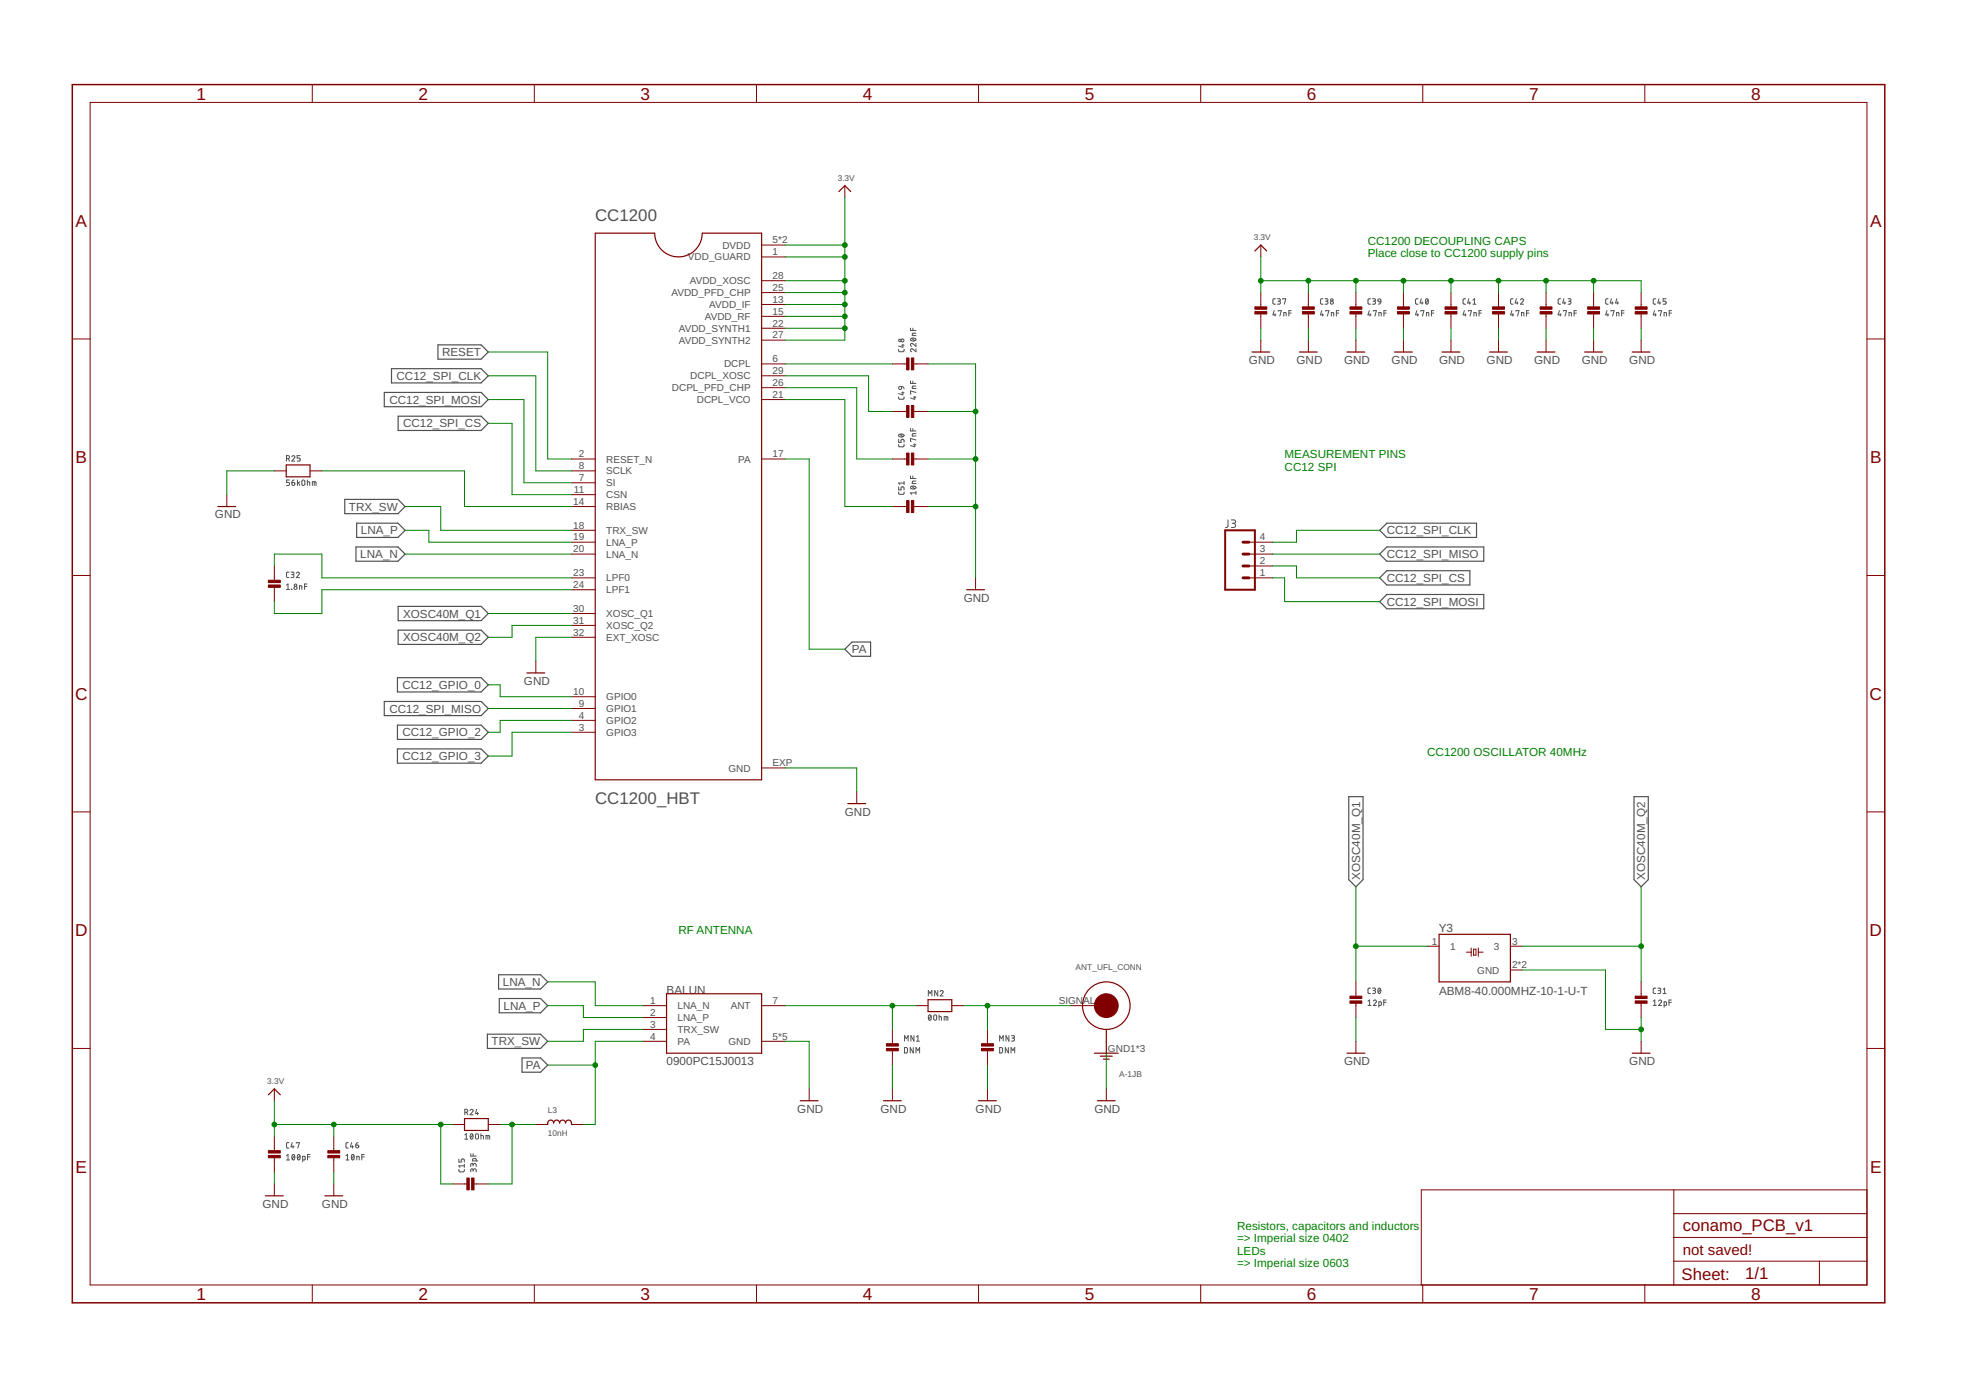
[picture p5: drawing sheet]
<svg xmlns="http://www.w3.org/2000/svg" width="420mm" height="297mm" viewBox="0 0 420 297" stroke-linecap="round" stroke-linejoin="round" font-family="sans-serif">
<g fill="none" stroke="#505050" stroke-width=".21">
<path d="M192 74.7l.1 .3 .2 .2 .8-.1 .1-.4M192.7 73.8h.5M193 73.6v.6l-1-.2M194.6 70.1v.5h1.1M194.6 72.4a.66 .66 0 0 1 1.1 .3 .64 .64 0 0 1-1.1-.2zM194.8 72.3l.7 .5M195.1 70.1v.5M195.7 74.5v.7l-.6-.6a.32 .32 0 0 0-.5 .1 .32 .32 0 0 0 .2 .5M195.7 73.4v.6l-.6-.5a.32 .32 0 0 0-.5 .1 .32 .32 0 0 0 .2 .4M195.7 71.2h-.5l-.2 .2v.3h.7M272.3 66.4l-.3 .9h.7M272.5 67v.5"/>
<path d="M272.6 63.8l-.4 .1-.2 .2 .1 .8 .5 .1M273 63.8l.5 .1 .1 .2-.1 .2-.4 .1M273.2 66.5v-.1h.6l-.3 1.1M273.3 64.4l.3 .1v.3l-.1 .2h-.5M274.2 64v-.2h.6l-.3 1.2M274.4 67.5v-.7l.4 .1 .1 .6M275.4 66.9h.5M275.9 66.4h-.5v1.1M282.5 66.4l-.3 .9h.7M282.7 67v.5M282.7 63.8l-.4 .1-.1 .2v.8l.5 .1M283.2 63.8l.5 .1 .1 .2-.1 .2-.4 .1"/>
<path d="M283.3 66.5v-.1h.7l-.3 1.1M283.5 64.4l.2 .1 .1 .3-.2 .2h-.4M284.5 67.5v-.7l.5 .1v.6M285.6 66.9h.5M286.1 66.4h-.5v1.1M292.6 66.4l-.2 .9h.6M292.8 67v.5M292.9 63.8l-.4 .1-.1 .2v.8l.5 .1M293.3 63.8l.5 .1 .2 .2-.2 .2-.3 .1M293.5 66.5v-.1h.7l-.4 1.1M293.6 64.4l.3 .1 .1 .3-.2 .2h-.5M294.6 63.9h.3l.2 .1v.5l-.6-.1z"/>
<path d="M294.7 67.5v-.7l.5 .1v.6M295.1 64.5l-.2 .4-.3 .1M295.8 66.9h.5M296.3 66.4h-.5v1.1M302.8 66.4l-.3 .9h.7M303 67v.5M303 63.8l-.3 .1-.2 .2v.8l.5 .1M303.7 66.5v-.1h.6l-.3 1.1M303.7 63.8l-.2 .9h.6M303.9 64.5v.5M304.8 63.9a.58 .58 0 0 1 .5 .5 .58 .58 0 0 1-.5 .6l-.2-.6zM304.8 67.5v-.7l.5 .1 .1 .6"/>
<path d="M305.2 64.1l-.5 .6M305.9 66.9h.5M306.4 66.4h-.5v1.1M312.9 66.4l-.2 .9h.6M313.1 67v.5M313.2 63.8l-.4 .1-.1 .2v.8l.5 .1M313.8 66.5v-.1h.7l-.3 1.1M313.9 63.8l-.3 .9h.7M314.1 64.5v.5M314.8 65h.6M314.8 64.1l.3-.3v1.2M315 67.5v-.7l.5 .1v.6"/>
<path d="M316.1 66.9h.5M316.6 66.4h-.5v1.1M323.1 66.4l-.3 .9h.7M323.3 67v.5M323.4 63.8l-.4 .1-.2 .2 .1 .8 .5 .1M324 66.5v-.1h.6l-.3 1.1M324.1 63.8l-.3 .9h.6M324.3 64.5v.5M325 64.1a.32 .32 0 0 1 .4-.2 .32 .32 0 0 1 .1 .5l-.5 .6h.6M325.2 67.5v-.7l.4 .1 .1 .6M326.2 66.9h.5M326.7 66.4h-.5v1.1"/>
<path d="M333.3 66.4l-.3 .9h.7M333.5 67v.5M333.5 63.8l-.4 .1-.1 .2v.8l.5 .1M334.1 66.5v-.1h.7l-.3 1.1M334.2 63.8l-.2 .9h.6M334.4 64.5v.5M335.1 63.8l.5 .1 .1 .2-.1 .2-.4 .1M335.3 67.5v-.7l.5 .1v.6M335.4 64.4l.3 .2v.3l-.6 .1M336.4 66.9h.5M336.9 66.4h-.5v1.1M343.4 66.4l-.2 .9h.6"/>
<path d="M343.6 67v.5M343.7 63.8l-.4 .1-.1 .2v.8l.5 .1M344.3 66.5v-.1h.7l-.4 1.1M344.4 63.8l-.3 .9h.7M344.6 64.5v.5M345.5 67.5v-.7l.5 .1v.6M345.5 63.8l-.2 .9h.6M345.7 64.5v.5M346.6 66.9h.5M347.1 66.4h-.5v1.1M353.6 66.4l-.3 .9h.7M353.8 67v.5"/>
<path d="M353.8 63.8l-.4 .1-.1 .2v.8l.5 .1M354.5 66.5v-.1h.6l-.3 1.1M354.5 63.8l-.2 .9h.6M354.7 64.5v.5M355.6 67.5v-.7l.5 .1 .1 .6M356.1 63.8h-.7v.6h.4a.32 .32 0 0 1 .3 .3 .32 .32 0 0 1-.3 .3h-.4M356.7 66.9h.5M357.2 66.4h-.5v1.1M61.2 98l.6-.1v-.4l-.6-.1v1.1M61.6 98l.3 .5M62.4 97.6a.32 .32 0 0 1 .4-.2 .32 .32 0 0 1 .1 .5l-.5 .6h.6M64.2 97.4h-.7v.5h.4a.32 .32 0 0 1 .3 .3 .32 .32 0 0 1-.3 .3h-.4"/>
<path d="M192 84.8l.1 .4 .2 .1h.8l.1-.5M192 95l.1 .4 .2 .1 .8-.1 .1-.4M192 93.9v.6h.6v-.4a.33 .33 0 0 1 .3-.2 .33 .33 0 0 1 .3 .2v.4M192.1 82.7l.6-.1v.4a.33 .33 0 0 1-.5 .2 .33 .33 0 0 1-.1-.5zM192.1 92.9a.68 .68 0 0 1 1.1 .3 .63 .63 0 0 1-.6 .2 .63 .63 0 0 1-.5-.4zM192.3 92.8l.7 .5M192.7 82.6l.3 .1 .2 .4M192.7 83.9h.5M193 83.7v.7l-1-.3M194.6 81.4v.5h1.1M194.6 91.6v.5h1.1M195.1 81.4v.5"/>
<path d="M195.1 91.6v.5M195.2 84.9h.5M195.2 95h.5M195.5 84.7v.6l-.9-.2M195.5 94.8v.7l-.9-.3M195.7 82.5h-.5l-.2 .2v.3h.7M195.7 92.7h-.5l-.2 .2v.3h.7M195.7 83.9l-1.1-.4v.7h.1M195.7 94l-1.1-.3v.6h.1M61.9 102.6h-.7v.5h.4a.32 .32 0 0 1 .3 .3 .32 .32 0 0 1-.3 .3h-.4M62.4 103.1h.4a.32 .32 0 0 1 .2 .4 .32 .32 0 0 1-.3 .2 .32 .32 0 0 1-.3-.3zM62.9 102.6l-.4 .1-.1 .4"/>
<path d="M63.6 102.6v1.1M63.8 103.2l.3 .5M64.1 103l-.5 .4M64.6 102.6h.3l.2 .2v.8l-.2 .1-.4-.1zM65.7 103l.5 .1v.6M65.7 102.6v1.1M66.8 103.7v-.7h.7v.7M67.2 103v.7M192 105.1l.1 .4 .2 .1h.8l.1-.5M192 104v.7h.6v-.4a.33 .33 0 0 1 .3-.3 .33 .33 0 0 1 .3 .3v.4M193.2 102.9v.6M193.2 103.2h-1.2l.3 .3"/>
<path d="M194.6 101.7v.6h1.1M194.6 104a.66 .66 0 0 1 1.1 .3 .64 .64 0 0 1-.6 .2 .64 .64 0 0 1-.5-.4zM194.8 103.9l.7 .5M195.1 101.7v.6M195.7 102.8h-.5l-.2 .2v.3h.7M195.7 105v.6M195.7 105.3h-1.1l.2 .3M262.4 111.1v1.4l-.5 .2M263.2 111.1h.5a.36 .36 0 0 1 .4 .4 .36 .36 0 0 1-.4 .3h-.4M263.6 111.8a.46 .46 0 0 1 .5 .5 .46 .46 0 0 1-.5 .4h-.4M61.2 125.1l.4-.3v1.2M61.2 126h.7"/>
<path d="M61.7 122.3h-.3l-.2 .2 .1 .9h.4M62.2 122.3h.5l.1 .2-.1 .2-.4 .1M62.3 126h.1M62.5 122.8l.3 .1v.3l-.1 .2h-.5M63.3 122.5a.32 .32 0 0 1 .5-.2 .32 .32 0 0 1 .1 .5l-.6 .6h.7M64 126v-.8l.5 .1v.7M65.1 125.3h.5M65.6 124.8h-.5v1.2M198.4 212.8v-1.1l.4 .6 .4-.6v1.1M198.5 216.9h.2a.63 .63 0 0 1 .3 .6 .63 .63 0 0 1-.4 .5l-.2-.6zM199 217.1l-.5 .7M199.6 216.9h.3l.3 .1v.8l-.3 .2-.3-.2z"/>
<path d="M200.4 211.7v1.1l-.7-1.1v1.1M200.7 217.3l.5 .1v.6M200.7 216.9v1.1M200.9 211.9a.32 .32 0 0 1 .5-.2 .32 .32 0 0 1 .1 .5l-.6 .6h.7M201.8 218v-.7h.7l.1 .7M202.2 217.3v.7M292.4 214l.3-.3v1.2M292.4 214.9h.6M292.9 211.2h-.4l-.1 .2v.8l.5 .1M293.3 211.2h.5l.2 .1-.1 .3-.4 .1M293.5 214a.32 .32 0 0 1 .5-.3 .32 .32 0 0 1 .1 .5l-.6 .7h.7M293.6 211.7l.3 .1 .1 .3-.2 .2h-.5"/>
<path d="M294.6 211.2h.2a.63 .63 0 0 1 .3 .6 .63 .63 0 0 1-.4 .5l-.2-.6zM294.7 214.9l.5-.1-.1-.7h-.4v1.1M295 211.4l-.5 .7M295.7 214.2h.5M296.2 213.7h-.5v1.2M353.3 214.9h.7M353.3 214l.4-.3v1.2M353.8 211.2h-.4l-.1 .2v.8l.5 .1M354.3 211.2h.5l.1 .1v.3l-.5 .1M354.5 214a.32 .32 0 0 1 .4-.3 .32 .32 0 0 1 .1 .5l-.5 .7h.6M354.6 211.7l.3 .1v.3l-.1 .2h-.5M355.4 212.3h.7"/>
<path d="M355.4 211.4l.3-.2v1.1M355.6 214.9l.5-.1v-.7h-.5v1.1M356.7 214.2h.5M357.2 213.7h-.5v1.2M99.3 237.7h.5l.2-.3-.1-.2-.6-.1v1.1M99.7 237.7l.3 .5M100.5 237.3a.32 .32 0 0 1 .4-.2 .32 .32 0 0 1 .1 .5l-.5 .6h.6M101.9 237.1l-.3 .9h.7M102.1 237.7v.5M193.3 223.9h.5l.1 .1v.8l-.1 .2h-.5zM193.3 222.5v-1.2l.4 .7 .4-.7v1.2M195.2 223.9v1.1l-.7-1.1v1.1"/>
<path d="M195.3 221.3v1.2l-.6-1.2v1.2M195.7 225v-1.1l.5 .6 .3-.6v1.1M195.9 221.6l.3-.3v1.2M195.9 222.5h.6M213.6 223.9h.5l.1 .1v.8l-.1 .2h-.5zM213.6 222.5v-1.2l.4 .7 .4-.7v1.2M215.5 223.9v1.1l-.7-1.1v1.1M215.6 221.3v1.2l-.6-1.2v1.2M216.1 225v-1.1l.4 .6 .4-.6v1.1M216.2 221.3h.5l.1 .2v.2l-.5 .1M216.5 221.8l.2 .2 .1 .2-.2 .2-.4 .1M61.2 247.9h.7"/>
<path d="M61.2 247l.4-.3v1.2M61.7 244.2h-.3l-.2 .2 .1 .9h.4M62.4 244.2l-.2 .9h.6M62.5 246.8l.1-.1a.61 .61 0 0 1 .4 .6 .61 .61 0 0 1-.4 .6l-.2-.6zM62.6 244.8v.5M62.9 247l-.5 .6M63.3 244.3v-.1h.7l-.4 1.1M63.7 246.8l.1-.1a.61 .61 0 0 1 .4 .6 .61 .61 0 0 1-.4 .6l-.3-.6zM64.1 247l-.5 .6M64.7 247.9l.5-.1-.1-.7h-.4v1.2M65.7 247.2h.6M66.3 246.7h-.6v1.2"/>
<path d="M73.9 247l.4-.3v1.2M73.9 247.9h.7M74.4 244.2h-.3l-.2 .2 .1 .9h.4M75.1 244.2l-.2 .9h.6M75.2 246.8l.1-.1a.61 .61 0 0 1 .4 .6 .61 .61 0 0 1-.4 .6l-.2-.6zM75.3 244.8v.5M75.6 247l-.5 .6M76 244.7h.4a.32 .32 0 0 1 .3 .3 .32 .32 0 0 1-.4 .3 .32 .32 0 0 1-.3-.3zM76.2 247.9v-.8l.5 .1 .1 .7M76.5 244.2l-.3 .1-.2 .4M77.3 247.2h.6M77.9 246.7h-.6v1.2"/>
<path d="M98.1 249.9v.4l.2 .1h.8l.1-.5M98.1 247.7v.6h.5v-.4a.34 .34 0 0 1 .3-.2 .34 .34 0 0 1 .3 .2v.4M99.2 248.8v.7M99.2 249.1h-1.1l.2 .4M99.3 242.5l.4-.2v1.1M99.3 243.4h.7M100.6 246.5v.6h1.2M100.6 242.3h.2a.63 .63 0 0 1 .3 .6 .63 .63 0 0 1-.4 .5l-.2-.6zM101 242.5l-.5 .7M101.1 250.1l.3-.3h.2l.2 .6M101.1 250.3v-.4l-.3-.1-.2 .1v.5M101.1 248.9l.3-.3 .2 .1 .2 .6"/>
<path d="M101.1 249.2v-.4l-.3-.2-.2 .2v.5M101.1 246.5v.6M101.7 242.3h.3l.2 .1v.8l-.2 .2-.4-.2zM101.8 248.1l-.1-.5-.7 .1v.4h1.2M102.8 242.7l.5 .1v.6M102.8 242.3v1.1M103.9 243.4v-.7h.7v.7M104.3 242.7v.7"/>
<circle cx="192.3" cy="72.8" r=".26"/>
<circle cx="192.9" cy="72.7" r=".31"/>
<circle cx="284.6" cy="64.7" r=".32"/>
<circle cx="284.6" cy="64.1" r=".26"/>
<circle cx="63.2" cy="125.1" r=".26"/>
<circle cx="63.2" cy="125.6" r=".33"/>
</g>
<g fill="none" stroke="#505050" stroke-width=".25">
<path d="M83.7 78.8h19.1l1.6 1.5-1.6 1.5h-19.1zM93.6 73.7h9.2l1.6 1.5-1.6 1.6h-9.2zM82.1 83.9h20.7l1.6 1.5-1.6 1.5h-20.7zM85.1 88.9h17.7l1.6 1.6-1.6 1.5h-17.7zM73.7 106.7h11.3l1.6 1.5-1.6 1.6h-11.3zM76.1 116.9h8.9l1.6 1.5-1.6 1.5h-8.9zM76.2 111.8h8.8l1.6 1.5-1.6 1.6h-8.8zM294.9 118.4l1.5-1.5h20.7v3h-20.7zM294.9 113.3l1.5-1.5h19.2v3.1h-19.2zM85.1 129.6h17.7l1.6 1.5-1.6 1.5h-17.7zM85.1 134.7h17.7l1.6 1.5-1.6 1.5h-17.7zM180.6 138.7l1.5-1.5h4v3.1h-4z"/>
<path d="M294.9 128.6l1.5-1.6h20.7v3.1h-20.7zM294.9 123.5l1.5-1.5h17.7v3h-17.7zM82.1 149.9h20.7l1.6 1.5-1.6 1.5h-20.7zM84.9 144.8h17.9l1.6 1.5-1.6 1.6h-17.9zM84.9 155h17.9l1.6 1.5-1.6 1.5h-17.9zM84.9 160h17.9l1.6 1.6-1.6 1.5h-17.9zM288.2 170.2h3.1v17.8l-1.5 1.5-1.6-1.5zM349.2 170.2h3.1v17.8l-1.6 1.5-1.5-1.5zM106.6 208.3h8.9l1.6 1.5-1.6 1.5h-8.9zM106.7 213.4h8.8l1.6 1.5-1.6 1.5h-8.8zM104.2 221h11.3l1.6 1.5-1.6 1.5h-11.3zM111.6 226.1h3.9l1.6 1.5-1.6 1.5h-3.9z"/>
</g>
<g fill="none" stroke="#800000" stroke-width=".25">
<path d="M127.2 49.8h12.7a5.1 5.1 0 0 0 5.1 5.1 5.1 5.1 0 0 0 5.1-5.1h12.7v116.8h-35.6zM179.3 40.9l1.3-1.2 1.2 1.2M268.2 53.6l1.3-1.2 1.2 1.2M267.5 75.2h3.9M277.7 75.2h3.8M287.9 75.2h3.8M298 75.2h3.8M308.2 75.2h3.8M318.3 75.2h3.9M328.5 75.2h3.8M338.7 75.2h3.8M348.8 75.2h3.8"/>
<path d="M61.2 99.4h5.1v2.5h-5.1zM46.6 108.2h3.8M206.6 126h3.8M112.6 143.8h3.8M181.2 171.7h3.8M307.6 199.7h15.2v10.1h-15.2zM142.5 212.4h20.3v12.7h-20.3zM198.3 213.6h5.1v2.6h-5.1zM236.4 220v5.1M57.4 234l1.2-1.3 1.3 1.3M99.3 239h5.1v2.6h-5.1zM171 235.2h3.8"/>
<path d="M188.8 235.2h3.8M209.1 235.2h3.8M233.9 225.1h5.1M234.5 235.2h3.8M235.2 225.7h2.5M235.8 226.3h1.3M287.9 225.1h3.8M348.8 225.1h3.8M56.7 255.5h3.8M69.4 255.5h3.8M117.1 240.3a.66 .66 0 0 1 .4-.9 .66 .66 0 0 1 .8 .6 .63 .63 0 0 1 .7-.6 .63 .63 0 0 1 .6 .6 .63 .63 0 0 1 .6-.6 .63 .63 0 0 1 .7 .6 .67 .67 0 0 1 .8-.6 .67 .67 0 0 1 .4 .9"/>
<circle cx="236.4" cy="214.9" r="5.1"/>
</g>
<g fill="none" stroke="#800000" stroke-width=".21">
<path d="M66.7 18.1v3.8M114.2 18.1v3.8M161.7 18.1v3.8M209.1 18.1v3.8M256.6 18.1v3.8M304.1 18.1v3.8M351.5 18.1v3.8M19.3 21.9h379.7v252.7h-379.7zM180.6 39.7v2.5M162.8 54.9h5.1M162.8 52.4h5.1M162.8 60h5.1"/>
<path d="M269.5 52.4v2.5M15.5 72.4h3.8M162.8 77.8h5.1M162.8 67.6h5.1M162.8 65.1h5.1M162.8 70.1h5.1M162.8 72.7h5.1M162.8 62.5h5.1M190.7 77.8h3.3M195 77.8h3.3M269.5 62.5v3.3M269.5 66.8v3.3"/>
<path d="M269.5 72.7v2.5M279.6 62.5v3.3M279.6 66.8v3.3M279.6 72.7v2.5M289.8 62.5v3.3M289.8 66.8v3.3M289.8 72.7v2.5M299.9 62.5v3.3M299.9 66.8v3.3M299.9 72.7v2.5M310.1 62.5v3.3M310.1 66.8v3.3"/>
<path d="M310.1 72.7v2.5M320.3 62.5v3.3M320.3 66.8v3.3M320.3 72.7v2.5M330.4 62.5v3.3M330.4 66.8v3.3M330.4 72.7v2.5M340.6 62.5v3.3M340.6 66.8v3.3M340.6 72.7v2.5M350.7 62.5v3.3M350.7 66.8v3.3"/>
<path d="M350.7 72.7v2.5M399 72.4h3.8M122.1 98.1h5.1M162.8 98.1h5.1M162.8 85.4h5.1M162.8 82.8h5.1M162.8 80.3h5.1M190.7 98.1h3.3M190.7 87.9h3.3M195 98.1h3.3M195 87.9h3.3M48.5 105.7v2.5"/>
<path d="M58.6 100.6h2.6M66.3 100.6h2.5M122.1 100.6h5.1M122.1 103.2h5.1M122.1 105.7h5.1M122.1 108.2h5.1M122.1 113.3h5.1M122.1 115.9h5.1M122.1 118.4h5.1M190.7 108.2h3.3M195 108.2h3.3M266.9 115.9h5.1"/>
<path d="M266.9 118.4h5.1M15.5 123h3.8M58.6 120.9v3.3M58.6 125.3v3.3M122.1 123.5h5.1M122.1 126h5.1M122.1 131.1h5.1M122.1 133.6h5.1M122.1 136.2h5.1M208.5 123.5v2.5M266.9 123.5h5.1M266.9 120.9h5.1"/>
<path d="M399 123h3.8M114.5 141.3v2.5M122.1 148.9h5.1M122.1 151.4h5.1M122.1 153.9h5.1M122.1 156.5h5.1M15.5 173.5h3.8M162.8 164.1h5.1M183.1 169.2v2.5M399 173.5h3.8M137.4 214.9h5.1M137.4 217.4h5.1"/>
<path d="M137.4 220h5.1M162.8 214.9h5.1M190.7 220v3.3M195.8 214.9h2.5M203.4 214.9h2.6M211 220v3.3M228.8 214.9h7.6M289.8 209.8v3.3M289.8 214.1v3.3M305 202.2h2.6M313.4 203.5h1M314.4 202.6v1.8"/>
<path d="M314.9 202.8h.5v1.3h-.5zM315.9 203.5h1M315.9 202.6v1.8M322.8 207.3h2.5M322.8 202.2h2.5M350.7 209.8v3.3M350.7 214.1v3.3M15.5 224h3.8M58.6 232.7v2.5M137.4 222.5h5.1M162.8 222.5h5.1M172.9 232.7v2.5"/>
<path d="M190.7 224.3v3.3M190.7 232.7v2.5M211 224.3v3.3M211 232.7v2.5M236.4 232.7v2.5M289.8 222.5v2.6M350.7 222.5v2.6M399 224h3.8M58.6 242.8v3.3M58.6 247.2v3.3M58.6 253v2.5M71.3 242.8v3.3"/>
<path d="M71.3 247.2v3.3M71.3 253v2.5M96.7 240.3h2.6M96.7 253h3.3M101 253h3.4M104.4 240.3h2.5M114.5 240.3h2.6M122.1 240.3h2.6M357.7 254.3v20.3M357.7 259.4h41.3M399 254.3h-95.3v20.3M66.7 274.6v3.8"/>
<path d="M114.2 274.6v3.8M161.7 274.6v3.8M209.1 274.6v3.8M256.6 274.6v3.8M304.1 274.6v3.8M351.5 274.6v3.8M357.7 269.5h41.3M357.7 264.4h41.3M388.8 269.5v5.1"/>
</g>
<path d="M15.5 18.1h387.3v260.3h-387.3z" fill="none" stroke="#800000" stroke-width=".32"/>
<circle cx="236.4" cy="214.9" r="2.54" fill="#800000" stroke="#800000" stroke-width=".21"/>
<g fill="#800000" stroke="#800000" stroke-width=".21">
<path d="M268.2 66.6h2.5v.5h-2.5z"/>
<path d="M268.2 65.6h2.5v.5h-2.5z"/>
<path d="M278.3 66.6h2.6v.5h-2.6z"/>
<path d="M278.3 65.6h2.6v.5h-2.6z"/>
<path d="M288.5 66.6h2.5v.5h-2.5z"/>
<path d="M288.5 65.6h2.5v.5h-2.5z"/>
<path d="M298.7 66.6h2.5v.5h-2.5z"/>
<path d="M298.7 65.6h2.5v.5h-2.5z"/>
<path d="M308.8 66.6h2.6v.5h-2.6z"/>
<path d="M308.8 65.6h2.6v.5h-2.6z"/>
<path d="M319 66.6h2.5v.5h-2.5z"/>
<path d="M319 65.6h2.5v.5h-2.5z"/>
<path d="M329.1 66.6h2.6v.5h-2.6z"/>
<path d="M329.1 65.6h2.6v.5h-2.6z"/>
<path d="M339.3 66.6h2.5v.5h-2.5z"/>
<path d="M339.3 65.6h2.5v.5h-2.5z"/>
<path d="M349.5 66.6h2.5v.5h-2.5z"/>
<path d="M349.5 65.6h2.5v.5h-2.5z"/>
<path d="M189.4 224h2.6v.6h-2.6z"/>
<path d="M189.4 223h2.6v.5h-2.6z"/>
<path d="M209.8 224h2.5v.6h-2.5z"/>
<path d="M209.8 223h2.5v.5h-2.5z"/>
<path d="M100.8 251.7h.5v2.6h-.5z"/>
<path d="M99.8 251.7h.5v2.6h-.5z"/>
<path d="M70.1 246.9h2.5v.5h-2.5z"/>
<path d="M70.1 245.9h2.5v.5h-2.5z"/>
<path d="M57.4 246.9h2.5v.5h-2.5z"/>
<path d="M57.4 245.9h2.5v.5h-2.5z"/>
<path d="M194.8 76.5h.5v2.5h-.5z"/>
<path d="M193.8 76.5h.5v2.5h-.5z"/>
<path d="M194.8 86.7h.5v2.5h-.5z"/>
<path d="M193.8 86.7h.5v2.5h-.5z"/>
<path d="M194.8 96.8h.5v2.6h-.5z"/>
<path d="M193.8 96.8h.5v2.6h-.5z"/>
<path d="M194.8 107h.5v2.5h-.5z"/>
<path d="M193.8 107h.5v2.5h-.5z"/>
<path d="M57.4 125h2.5v.5h-2.5z"/>
<path d="M57.4 124h2.5v.5h-2.5z"/>
<path d="M288.5 213.9h2.5v.5h-2.5z"/>
<path d="M288.5 212.9h2.5v.5h-2.5z"/>
<path d="M349.5 213.9h2.5v.5h-2.5z"/>
<path d="M349.5 212.9h2.5v.5h-2.5z"/>
</g>
<path d="M261.8 113.3h6.4v12.7h-6.4z" fill="none" stroke="#800000" stroke-width=".42"/>
<path d="M265.6 118.4h1.3M265.6 115.9h1.3M265.6 120.9h1.3M265.6 123.5h1.3" fill="none" stroke="#800000" stroke-width=".61"/>
<g fill="none" stroke="#008000" stroke-width=".21">
<path d="M167.9 52.4h12.7M167.9 54.9h12.7M167.9 60h12.7M180.6 42.2v30.5h-12.7M269.5 60h81.2v2.5M269.5 54.9v7.6M279.6 60v2.5M289.8 60v2.5M299.9 60v2.5M310.1 60v2.5M320.3 60v2.5M330.4 60v2.5"/>
<path d="M340.6 60v2.5M104.4 75.2h12.7v22.9h5M167.9 77.8h22.8M167.9 62.5h12.7M167.9 65.1h12.7M167.9 67.6h12.7M167.9 70.1h12.7M198.3 77.8h10.2v45.7M269.5 70.1v2.6M279.6 70.1v2.6M289.8 70.1v2.6M299.9 70.1v2.6"/>
<path d="M310.1 70.1v2.6M320.3 70.1v2.6M330.4 70.1v2.6M340.6 70.1v2.6M350.7 70.1v2.6M104.4 80.3h10.1v20.3h7.6M104.4 90.5h5v15.2h12.7M104.4 85.4h7.6v17.8h10.1M167.9 80.3h17.7v7.6h5.1M167.9 98.1h5v40.6h7.7M167.9 82.8h15.2v15.3h7.6M167.9 85.4h12.7v22.8h10.1"/>
<path d="M198.3 87.9h10.2M198.3 98.1h10.2M58.6 100.6h-10.1v5.1M68.8 100.6h30.5v7.6h22.8M86.6 108.2h7.6v5.1h27.9M86.6 118.4h35.5M86.6 113.3h5.1v2.6h30.4M198.3 108.2h10.2M272 118.4h22.9M294.9 113.3h-17.8v2.6h-5.1M58.6 120.9v-2.5h10.2v5.1h53.3M104.4 131.1h17.7"/>
<path d="M122.1 126h-53.3v5.1h-10.2v-2.5M122.1 133.6h-12.7v2.6h-5M122.1 136.2h-7.6v5.1M272 123.5h2.5v5.1h20.4M272 120.9h5.1v2.6h17.8M104.4 146.3h2.5v2.6h15.2M104.4 151.4h17.7M122.1 156.5h-12.7v5.1h-5M122.1 153.9h-15.2v2.6h-2.5M167.9 164.1h15.2v5.1M289.8 189.5v20.3M350.7 189.5v20.3"/>
<path d="M117.1 214.9h7.6v2.5h12.7M117.1 209.8h10.1v5.1h10.2M137.4 220h-12.7v2.5h-7.6M167.9 214.9h27.9M190.7 214.9v5.1M206 214.9h22.8M211 214.9v5.1M289.8 217.4v5.1M289.8 202.2h15.2M325.3 207.3h17.8v12.7h7.6M325.3 202.2h25.4M350.7 217.4v5.1"/>
<path d="M58.6 235.2v7.6M117.1 227.6h10.1M137.4 222.5h-10.2v17.8h-2.5M167.9 222.5h5v10.2M190.7 227.6v5.1M211 227.6v5.1M236.4 225.1v7.6M58.6 250.5v2.5M58.6 240.3h38.1M71.3 240.3v2.5M71.3 250.5v2.5M94.2 240.3v12.7h2.5"/>
<path d="M106.9 240.3h7.6M109.4 240.3v12.7h-5"/>
</g>
<g fill="#008000" stroke="#008000" stroke-width=".21">
<circle cx="350.7" cy="220" r=".51"/>
<circle cx="208.5" cy="87.9" r=".51"/>
<circle cx="208.5" cy="98.1" r=".51"/>
<circle cx="208.5" cy="108.2" r=".51"/>
<circle cx="180.6" cy="52.4" r=".51"/>
<circle cx="180.6" cy="54.9" r=".51"/>
<circle cx="180.6" cy="60" r=".51"/>
<circle cx="180.6" cy="62.5" r=".51"/>
<circle cx="180.6" cy="65.1" r=".51"/>
<circle cx="180.6" cy="67.6" r=".51"/>
<circle cx="180.6" cy="70.1" r=".51"/>
<circle cx="94.2" cy="240.3" r=".51"/>
<circle cx="58.6" cy="240.3" r=".51"/>
<circle cx="71.3" cy="240.3" r=".51"/>
<circle cx="269.5" cy="60" r=".51"/>
<circle cx="279.6" cy="60" r=".51"/>
<circle cx="289.8" cy="60" r=".51"/>
<circle cx="299.9" cy="60" r=".51"/>
<circle cx="310.1" cy="60" r=".51"/>
<circle cx="320.3" cy="60" r=".51"/>
<circle cx="330.4" cy="60" r=".51"/>
<circle cx="340.6" cy="60" r=".51"/>
<circle cx="289.8" cy="202.2" r=".51"/>
<circle cx="350.7" cy="202.2" r=".51"/>
<circle cx="127.2" cy="227.6" r=".51"/>
<circle cx="211" cy="214.9" r=".51"/>
<circle cx="190.7" cy="214.9" r=".51"/>
<circle cx="109.4" cy="240.3" r=".51"/>
</g>
<g font-size="3.7" fill="#800000">
<text x="42" y="21.3">1</text>
<text x="89.5" y="21.3">2</text>
<text x="136.9" y="21.3">3</text>
<text x="184.4" y="21.3">4</text>
<text x="231.8" y="21.3">5</text>
<text x="279.3" y="21.3">6</text>
<text x="326.8" y="21.3">7</text>
<text x="374.2" y="21.3">8</text>
<text x="16.1" y="48.4">A</text>
<text x="399.7" y="48.4">A</text>
<text x="16.1" y="99">B</text>
<text x="399.7" y="99">B</text>
<text x="16" y="149.5">C</text>
<text x="399.6" y="149.5">C</text>
<text x="16" y="200.1">D</text>
<text x="399.6" y="200.1">D</text>
<text x="16.1" y="250.6">E</text>
<text x="399.7" y="250.6">E</text>
<text x="42" y="277.8">1</text>
<text x="89.5" y="277.8">2</text>
<text x="136.9" y="277.8">3</text>
<text x="184.4" y="277.8">4</text>
<text x="231.8" y="277.8">5</text>
<text x="279.3" y="277.8">6</text>
<text x="326.8" y="277.8">7</text>
<text x="374.2" y="277.8">8</text>
</g>
<g font-size="3.6" fill="#505050">
<text x="127.2" y="47.1">CC1200</text>
<text x="127.2" y="171.9">CC1200_HBT</text>
</g>
<g font-size="3.6" fill="#800000">
<text x="359.6" y="263.2">conamo_PCB_v1</text>
<text x="359.4" y="273.5">Sheet:</text>
<text x="373" y="273.3">1/1</text>
</g>
<text font-size="3.2" fill="#800000" x="359.6" y="268.2">not saved!</text>
<g font-size="2.5" fill="#008000">
<text x="292.3" y="52.4">CC1200 DECOUPLING CAPS</text>
<text x="292.3" y="54.9">Place close to CC1200 supply pins</text>
<text x="274.5" y="98">MEASUREMENT PINS</text>
<text x="274.5" y="100.6">CC12 SPI</text>
<text x="305" y="161.6">CC1200 OSCILLATOR 40MHz</text>
<text x="145" y="199.7">RF ANTENNA</text>
<text x="264.4" y="262.8">Resistors, capacitors and inductors</text>
<text x="264.4" y="265.5">=&gt; Imperial size 0402</text>
<text x="264.4" y="268.1">LEDs</text>
<text x="264.4" y="270.8">=&gt; Imperial size 0603</text>
</g>
<g font-size="2.5" fill="#505050">
<text x="94.5" y="76.1">RESET</text>
<text x="266.9" y="77.8">GND</text>
<text x="277.1" y="77.8">GND</text>
<text x="287.2" y="77.8">GND</text>
<text x="297.4" y="77.8">GND</text>
<text x="307.6" y="77.8">GND</text>
<text x="317.7" y="77.8">GND</text>
<text x="327.9" y="77.8">GND</text>
<text x="338" y="77.8">GND</text>
<text x="348.2" y="77.8">GND</text>
<text x="84.7" y="81.2">CC12_SPI_CLK</text>
<text x="83.2" y="86.3">CC12_SPI_MOSI</text>
<text x="86.1" y="91.3">CC12_SPI_CS</text>
<text x="45.9" y="110.8">GND</text>
<text x="74.6" y="109.1">TRX_SW</text>
<text x="77" y="119.3">LNA_N</text>
<text x="77.1" y="114.2">LNA_P</text>
<text x="296.4" y="114.2">CC12_SPI_CLK</text>
<text x="296.4" y="119.3">CC12_SPI_MISO</text>
<text x="296.4" y="124.4">CC12_SPI_CS</text>
<text x="86.1" y="132">XOSC40M_Q1</text>
<text x="206" y="128.6">GND</text>
<text x="296.4" y="129.4">CC12_SPI_MOSI</text>
<text x="86.1" y="137.1">XOSC40M_Q2</text>
<text x="182.1" y="139.6">PA</text>
<text x="86" y="147.2">CC12_GPIO_0</text>
<text x="112" y="146.3">GND</text>
<text x="83.2" y="152.3">CC12_SPI_MISO</text>
<text x="86" y="157.4">CC12_GPIO_2</text>
<text x="86" y="162.5">CC12_GPIO_3</text>
<text x="180.6" y="174.3">GND</text>
<text x="290.7" y="188" transform="rotate(-90 290.7 188)">XOSC40M_Q1</text>
<text x="351.6" y="188" transform="rotate(-90 351.6 188)">XOSC40M_Q2</text>
<text x="307.5" y="199.1">Y3</text>
<text x="107.5" y="210.7">LNA_N</text>
<text x="107.6" y="215.8">LNA_P</text>
<text x="142.5" y="212.4">BALUN</text>
<text x="307.5" y="212.6">ABM8-40.000MHZ-10-1-U-T</text>
<text x="105" y="223.4">TRX_SW</text>
<text x="142.5" y="227.6">0900PC15J0013</text>
<text x="287.2" y="227.6">GND</text>
<text x="348.2" y="227.6">GND</text>
<text x="112.4" y="228.5">PA</text>
<text x="170.4" y="237.8">GND</text>
<text x="188.2" y="237.8">GND</text>
<text x="208.5" y="237.8">GND</text>
<text x="233.9" y="237.8">GND</text>
<text x="56.1" y="258.1">GND</text>
<text x="68.8" y="258.1">GND</text>
</g>
<g font-size="2.1" fill="#505050">
<text x="154.4" y="53.1">DVDD</text>
<text x="165.1" y="52">5*2</text>
<text x="147" y="55.7">VDD_GUARD</text>
<text x="165.1" y="54.5">1</text>
<text x="165.1" y="59.6">28</text>
<text x="143.5" y="63.3">AVDD_PFD_CHP</text>
<text x="147.4" y="60.7">AVDD_XOSC</text>
<text x="151.6" y="65.8">AVDD_IF</text>
<text x="165.1" y="64.7">13</text>
<text x="165.1" y="62.2">25</text>
<text x="145.1" y="70.9">AVDD_SYNTH1</text>
<text x="150.6" y="68.4">AVDD_RF</text>
<text x="165.1" y="67.2">15</text>
<text x="165.1" y="69.8">22</text>
<text x="145.1" y="73.4">AVDD_SYNTH2</text>
<text x="165.1" y="77.4">6</text>
<text x="165.1" y="72.3">27</text>
<text x="143.6" y="83.6">DCPL_PFD_CHP</text>
<text x="147.5" y="81.1">DCPL_XOSC</text>
<text x="154.7" y="78.5">DCPL</text>
<text x="165.1" y="82.5">26</text>
<text x="165.1" y="79.9">29</text>
<text x="148.9" y="86.1">DCPL_VCO</text>
<text x="165.1" y="85">21</text>
<text x="123.7" y="97.7">2</text>
<text x="123.7" y="100.3">8</text>
<text x="129.6" y="98.8">RESET_N</text>
<text x="129.6" y="101.4">SCLK</text>
<text x="157.8" y="98.8">PA</text>
<text x="165.1" y="97.7">17</text>
<text x="122.5" y="107.9">14</text>
<text x="122.7" y="105.3">11</text>
<text x="123.7" y="102.8">7</text>
<text x="129.6" y="103.9">SI</text>
<text x="129.6" y="106.5">CSN</text>
<text x="122.5" y="113">18</text>
<text x="129.6" y="109">RBIAS</text>
<text x="122.5" y="115.5">19</text>
<text x="122.5" y="118">20</text>
<text x="129.6" y="114.1">TRX_SW</text>
<text x="129.6" y="116.6">LNA_P</text>
<text x="129.6" y="119.2">LNA_N</text>
<text x="269.3" y="118">3</text>
<text x="269.3" y="115.5">4</text>
<text x="122.5" y="123.1">23</text>
<text x="122.5" y="125.7">24</text>
<text x="129.6" y="124.2">LPF0</text>
<text x="269.3" y="123.1">1</text>
<text x="269.3" y="120.6">2</text>
<text x="122.5" y="130.7">30</text>
<text x="129.6" y="126.8">LPF1</text>
<text x="129.6" y="131.9">XOSC_Q1</text>
<text x="122.5" y="133.3">31</text>
<text x="122.5" y="135.8">32</text>
<text x="129.6" y="134.4">XOSC_Q2</text>
<text x="129.6" y="136.9">EXT_XOSC</text>
<text x="122.5" y="148.5">10</text>
<text x="129.6" y="149.6">GPIO0</text>
<text x="123.7" y="151.1">9</text>
<text x="123.7" y="153.6">4</text>
<text x="129.6" y="152.2">GPIO1</text>
<text x="129.6" y="154.7">GPIO2</text>
<text x="123.7" y="156.1">3</text>
<text x="129.6" y="157.3">GPIO3</text>
<text x="155.7" y="164.9">GND</text>
<text x="165.1" y="163.8">EXP</text>
<text x="306" y="201.9">1</text>
<text x="309.9" y="203">1</text>
<text x="319.3" y="203">3</text>
<text x="323.1" y="201.9">3</text>
<text x="315.7" y="208.1">GND</text>
<text x="323.1" y="206.9">2*2</text>
<text x="138.9" y="214.6">1</text>
<text x="144.8" y="215.7">LNA_N</text>
<text x="156.2" y="215.7">ANT</text>
<text x="165.1" y="214.6">7</text>
<text x="226.3" y="214.6">SIGNAL</text>
<text x="138.9" y="217.1">2</text>
<text x="138.9" y="219.6">3</text>
<text x="144.8" y="218.2">LNA_P</text>
<text x="144.8" y="220.8">TRX_SW</text>
<text x="138.9" y="222.2">4</text>
<text x="144.8" y="223.3">PA</text>
<text x="155.7" y="223.3">GND</text>
<text x="165.1" y="222.2">5*5</text>
<text x="236.8" y="224.7">GND1*3</text>
</g>
<g font-size="1.8" fill="#505050">
<text x="179" y="38.6">3.3V</text>
<text x="267.9" y="51.3">3.3V</text>
<text x="229.9" y="207.3">ANT_UFL_CONN</text>
<text x="57.1" y="231.7">3.3V</text>
<text x="239.2" y="230.2">A-1JB</text>
<text x="117.1" y="237.8">L3</text>
<text x="117.1" y="242.8">10nH</text>
</g>
</svg>
